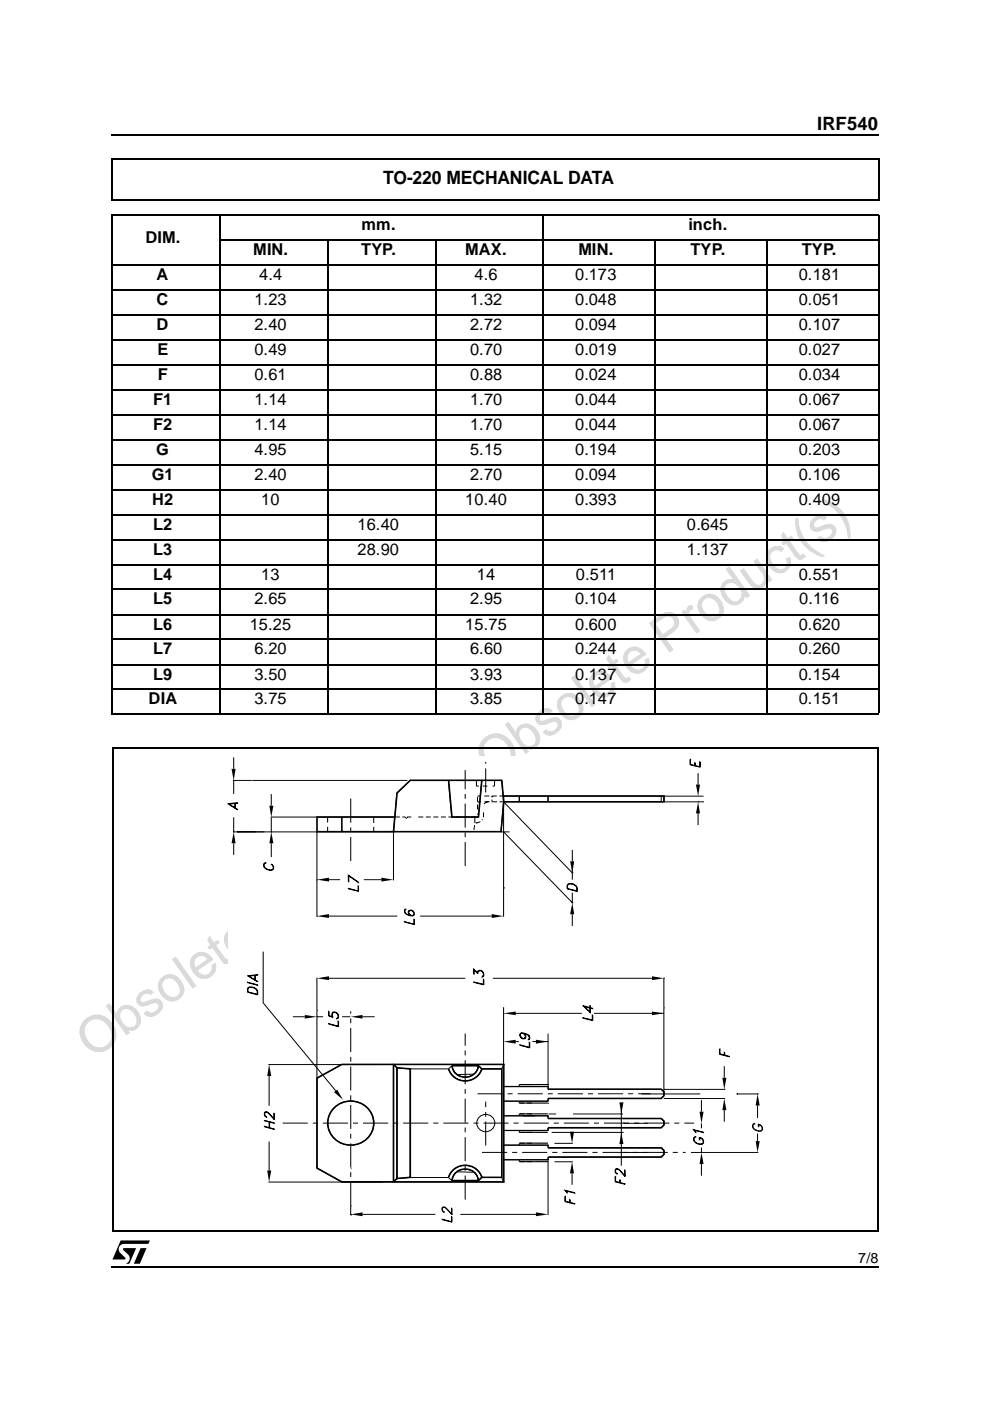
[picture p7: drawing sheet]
<svg xmlns="http://www.w3.org/2000/svg" width="210mm" height="297mm" viewBox="0 0 210 297" stroke-linecap="round" stroke-linejoin="round" font-family="sans-serif">
<path d="M23.6 28.5l.1 .3zM186.3 28.5l.1 .3zM23.6 268.5l.1 .3zM186.3 268.5l.1 .3z" fill="#000"/>
<path d="M23.7 28.6h162.6M23.7 268.7h162.6" fill="none" stroke="#000" stroke-width=".25"/>
<path d="M23.7 262.9h8.1v5h-8.1z" fill="#fff"/>
<path d="M26.1 264.7l2.8-.1-1.5 3.3h-.7a1.17 1.17 0 0 0 .5-1.9l-1.1-1zM29.8 264.6h1.3l-1.5 3.3h-1.2zM25.6 263h6.2l-.3 .7h-5.2a1.12 1.12 0 0 0-1.1 .8 1.12 1.12 0 0 0 .3 1.2l1.1 1-.1 .3h-2.7z" fill="#000"/>
<g fill="none" stroke="#000" stroke-width=".25">
<path d="M23.6 45.6h162.8M23.6 56.2h162.8M23.8 45.7v105.6M46.5 50.9h139.9M46.6 45.4v106.1M69.5 50.8v100.7M92.4 50.8v100.7M115.2 45.4v106.1M138.9 50.8v100.7M162.6 50.8v100.7M186.3 45.7v105.6M23.6 61.5h162.8"/>
<path d="M23.6 66.8h162.8M23.6 72.1h162.8M23.6 77.4h162.8M23.6 82.6h162.8M23.6 88h162.8M23.6 93.2h162.8M23.6 98.6h162.8M23.6 103.8h162.8M23.6 109.1h162.8M23.6 114.4h162.8M23.6 119.7h162.8M23.6 125h162.8"/>
<path d="M23.6 130.3h162.8M23.6 135.6h162.8M23.6 140.9h162.8M23.6 146.1h162.8M23.6 151.5h162.8"/>
</g>
<path d="M48.3 160.3h113.3v98.7h-113.3z" fill="#fff"/>
<g fill="none" stroke="#000" stroke-width=".21" stroke-dasharray="1 .5" stroke-linecap="butt">
<path d="M83.7 173.2h2.2l.5 .5v-.5h.8M88.7 173.2h11.8a.75 .75 0 0 0 .7-.7M101.2 170h.8M101.2 168.8h.6M101.2 170v-1.2M101.2 171.6l.1-.9 .2-.7M101.9 174.2l-.5 .2a.64 .64 0 0 0-.8 .5l-.1 .9-.6 .5M102.5 172.2v1l-.3 .7M102.7 168.8h4M102.7 170h4.1M103.5 170a1 1 0 0 0-1 1M104.3 170v-.5"/>
<path d="M104.3 169.1v-.3M110.1 236.2h3.2M110.1 233.9h3.2M110.1 229.9h3.2M110.1 246.3h3.2M110.1 242.4h3.2M110.1 240.1h3.2"/>
</g>
<g fill="none" stroke="#000" stroke-width=".21">
<path d="M48.3 170.4l2.1-.2-1.8 .3 1.8 1.2zM49.4 165.5h4M49.4 176.4h58.6M49.5 176.4h.1M49.5 160.6v2.4M49.5 165.3v3M49.5 173.3v3.1M49.5 178.8v2.5M49.8 170.3v1M49.9 170.2v1.2M50.3 176.4h.1M50.5 176.4h.1"/>
<path d="M53.5 165.5h.1M53.6 165.5h32.8M57.4 176.4h.1M57.4 173.2h26.3M57.5 176.4h.1M57.5 168.4v2.4M57.5 173.3v3.1M57.5 178.8v2.9M67.2 176.4h.1M67.2 176.4v18M69.5 173.2v1.2M69.5 175.3v1.1"/>
<path d="M79.2 173.2v1.3M79.2 175.3v1.1M83.4 176.4h.1M83.4 176.4v10.3M84.1 168.2h.1M84.1 168.2l-.7 8.2M87 165.5h.1M87 165.5h19.4l.4 4.5M87 165.5l-2.9 2.7M95.1 165.5h.1M95.1 165.5l.7 7.7h5.6l.7-7.7M100.7 173.2v1.3"/>
<path d="M101 174.5h.1M101 165.5v1.2h.5M102.1 165.5h.1M102.3 166.7h1M104.9 165.5v1.2h-.4M106.8 176.4l14.5 15v-2.1M106.8 170l-.6 6.4M106.8 169v25.4M106.8 170l14.5 15.1M106.8 170h42.5M106.8 168.8h42.4M110.1 168.8v1.2"/>
<path d="M116.2 168.8v1.2M140.2 168.8v1.2M140.8 168.8v1.2M146.3 161l.1 1.1 2 .5 .1-1.1v1.2l-2.2-.6zM147.3 162.3v-.6l.1 .6M148 170h.1M148 163.9v2.4M148 172.5v2.4M56 183l.4-.1-.3 .2a.79 .79 0 0 0 .6 1.2l.5 .1a.65 .65 0 0 0 .7-.5 .65 .65 0 0 0-.4-.7 .69 .69 0 0 1 .6 .8 .69 .69 0 0 1-.9 .5l-.8-.3a.88 .88 0 0 1-.4-1.2zM67.2 186.5h.1M67.2 194.2h.1M69.8 194.2h14.4"/>
<path d="M69.8 186.5h2.3M73.8 188.3l2.1 .6 .1-1.1v1.2zM73.8 185.6l2.2 1.5-2.2-1.6v1.4h.1v-1.3M77.1 186.5h3.8M85.7 195.4l2.1 .5 .1-1v1.1zM85.8 192.9l.2-.2-.2 .1a.76 .76 0 0 0 .4 1 1.53 1.53 0 0 0 1.6 .2 .76 .76 0 0 0-.2-.9 .76 .76 0 0 0-.9 0 .73 .73 0 0 0 .2 .9M85.8 193.5a1.99 1.99 0 0 0 1.8 .6l.2-.3M85.9 192.8v.8M86.7 193.3l.5-.3 .4 .2 .2 .4M86.7 193.6l.5 .5M87.1 193l-.3 .1-.1 .3 .1 .4 .3 .3M87.4 193.1l.4 .6-.1 .3-.3 .1"/>
<path d="M89.1 194.2h15.2M106.8 188.2h.1M120.3 187.5a1.38 1.38 0 0 1 1.6 .1 1.38 1.38 0 0 1 .5 1.4l-2.2-.6zM120.4 187.5a1.3 1.3 0 0 1 1.9 1.4l-2-.5zM121.2 185.1h.1M121.2 191.4h.1M121.3 191.4h.1M121.3 185.1h.1M121.3 180.2v2.4M121.3 184v2.5M121.3 193.8v2.5M52.5 208.2l2.1 .7z"/>
<path d="M52.5 206.9l2.1-.3-1.8 .4 1.8 1.2zM52.6 209.4a1.39 1.39 0 0 1 1.5 .1 1.39 1.39 0 0 1 .5 1.4l-2.1-.5zM52.7 209.4a1.32 1.32 0 0 1 1.8 1.4l-1.9-.5zM54 206.8v1M54.1 206.7v1.2M55.8 201.8v10.8l15.4 18.7M62.1 215.6h2.5M67.2 215.6h.1M67.2 214.2h.1M67.2 207.3v40.4M67.2 215.6h1.3M69.7 217l2 .6v-1.1l.1 1.2z"/>
<path d="M69.8 207.4h28.9M70.5 214.9a.69 .69 0 0 1 .7-.2 .69 .69 0 0 1 .5 .5M70.9 214.6l-.4 .4 .1 .7-.9-.3v-1l.1 .9 .7 .3a.64 .64 0 0 1 0-1 .64 .64 0 0 1 1 .2 .66 .66 0 0 1 .3 .6 .66 .66 0 0 1-.4 .6l.2-.1a.81 .81 0 0 0-.3-1.1M71.7 215.7l-.2 .3M72.5 215.6h1.8M76.9 215.6h2.5M100.4 208.2l2.1 .5v-1.1l.1 1.2zM100.4 205.5l.9 .9 .1-.5 .4-.1M100.5 205.6v.9h-.1v-1.1l.9 1M101.3 206.1l.3-.3h.4l.5 .6M102.1 205.9a.76 .76 0 0 1 .1 1.3 .78 .78 0 0 0 .3-1.1 .78 .78 0 0 0-1.2-.2l-.1 .5M102.5 206.8l-.2 .3"/>
<path d="M104.5 207.4h33.7M106.8 214.8h.1M106.8 213.5v37.1M109 214.8h14.4M110.3 219.6l.5 .6h.4l.2-.3M110.3 219.3l.2-.2a2.46 2.46 0 0 1 1.7 .6M110.7 219l-.3 .1-.1 .3 .1 .4 .3 .3M110.9 219.1l.5 .5M111 219.1l.4 .6-.1 .4-.3 .1M111.2 219.2a.62 .62 0 0 1 0 1.1 .74 .74 0 0 1-.9-.4 .74 .74 0 0 1 .2-.9 1.88 1.88 0 0 1 1.8 1l-.1 .4h-.2l.2-.1M112.1 219.6v.8M116.2 219.1v11.9h24l.6 .5"/>
<path d="M123.6 215.8l2 .4v-1l.1 1.2zM125.1 214.6v-1.4l.1 .1v1.4l-1.6-1.5 2.1 .6-1.8-.4 1.3 1.2M125.9 214.8h14.9M140.8 213.7h.1M140.8 207.4h.1M140.8 207.3v25l-.7 .6h-23.9v.6h-9.4M56.1 238.8l2.1 .7zM56.1 237.5l2.1 .7zM56.9 225.7h26.5M57.1 225.7h.1M57.1 228.1v6.3M57.1 237.9v1.2"/>
<path d="M57.2 237.9v1.2M58.1 237.3l.1-1.3v1.4l-1-1.1a.77 .77 0 0 0-.9-.5l-.1 .6 .4 .5a.63 .63 0 0 1-.6-.6 .63 .63 0 0 1 .5-.6l.4 .2 1.3 1.4M67.2 228.6h.1M70.6 235.1a4.8 4.8 0 0 1 6.1-1.1 4.8 4.8 0 0 1 2.3 5.7 4.9 4.9 0 0 1-6.2 2.8 4.9 4.9 0 0 1-3-6zM72.4 225.7h.1M72.4 225.7l-5.2 2.9M80.9 225.7h.1M83.4 225.7h.1M87 226.6l-2.9-.2v23.5M87 226.6v23.1M95.1 226.6a3.7 3.7 0 0 0 3.5 2.6 3.7 3.7 0 0 0 3.6-2.6M95.8 226l-.7 .6h-8.1"/>
<path d="M95.8 226h5.6M95.8 225.9a2.83 2.83 0 0 0 2.8 2.5 2.83 2.83 0 0 0 2.8-2.5M100.4 227.7l-3.5 .1M101.4 226l.7 .6h4.3M106.4 226.6v23.1M106.8 225.7h-23.4v24.9M106.8 225.7h.1M106.8 236.6h9.4v.5h24l.6 .6v.8l-.7 .6h-23.9v.6h-9.4M106.8 225.7l-.4 .9M106.8 230.4h9.4M109.3 220.8h.7M110.1 230v.4"/>
<path d="M110.1 233.5v.4M110.1 236.2v.4M110.1 239.7v.4M110.2 221.5l2 .5v-1l.1 1.2zM110.9 239.7h.1M112.9 220.8h3.3M116.2 233.9h.1M116.2 230h.1M116.3 236.2h1.6M121.5 236.2h10.6M131.7 235.5v11.6M132.2 238.2h.1"/>
<path d="M132.2 238.2h5.1M136 231.9h12.5M140.8 231h.1M140.8 232.9h12.9M140.8 231h12.9M147.1 239.5l2.1 .6-1.9-.4 .2 .4zM148.7 233.2v2.5M148.7 238.2v1M152.6 222.4l.1 1 2 .7-2.1-.6zM153.6 231h.1M153.6 223.7v-.6l.1 .6M153.6 226v2.5"/>
<path d="M153.6 235.4v2.4M156.2 231.9h4.6M156.2 231.9h.1M159.7 238.4l.2-.2 .2 .1a.68 .68 0 0 0-.4 .8 .68 .68 0 0 0 .7 .5 .95 .95 0 0 0 1.1 0 .72 .72 0 0 0-.6-1.1v.4l-.1-.5a.78 .78 0 0 1 .9 .5 .78 .78 0 0 1-.5 1 1.22 1.22 0 0 1-1.5-1.5zM160.6 231.9h.1M160.6 234.4v2.7M56.9 250.6h49.9M57.1 242v6.2M67.2 247.7h.1M67.2 247.7l5.2 2.9M74.4 247.7h.1M74.4 257.6h.1"/>
<path d="M74.4 255.7h.1M74.4 257.5h.1M74.4 255.7v1.9M76.9 257.5h15.4M80.9 250.6h.1M83.4 250.6h.1M84.1 249.9l-.7 .7M87 249.7h8.1l.7 .6h5.6l.7-.6h4.3M87 249.7l-2.9 .2M93.7 258.5l2 .5 .1-1v1.1zM95.1 249.6a3.7 3.7 0 0 1 3.5-2.5 3.7 3.7 0 0 1 3.6 2.5M95.7 257.5v-1.3h.1v1.4l-1-1.1a.77 .77 0 0 0-.9-.5l-.1 .6 .4 .4-.3-.1a.64 .64 0 0 1 0-1 .77 .77 0 0 1 .9 .5l1 1.1"/>
<path d="M95.8 250.3a2.83 2.83 0 0 1 2.8-2.4 2.83 2.83 0 0 1 2.8 2.4M96.9 248.4l3.5 .1M97.6 257.5h16M106.4 249.7l.4 .9M106.8 250.6h.1M106.8 242.8h9.4v.6h24l.6 .6v.8l-.7 .6h-23.9v.5M106.8 245.9h9.4M110.1 242.4v.4M110.1 245.9v.4M116.2 245.9h.1M116.2 246v11.6M117 240.1h15.2"/>
<path d="M117.6 246.3h3.8M117.6 242.4h3.8M119.8 253.6l.1 1.1 2 .6-2.1-.5zM119.8 252.4l2.1 .6-1.9-.5 .2 .4zM120.8 254.9v-.6l.1 .7M121.3 248.8v2.4M130.4 249.4l.1 1.1 2 .6-2.1-.5zM131.4 250.7v-.6l.1 .7M132.2 244.3h.1M132.2 244.3h5.1M132.4 249.3v-1.2h.1v1.4l-1-1.2a.81 .81 0 0 0-.9-.4l-.1 .5 .4 .5-.3-.1a.64 .64 0 0 1 0-1 .81 .81 0 0 1 .9 .4l1 1.2M146.5 244.3h14.3"/>
<path d="M147.2 241.2l.4-.2-.3 .2a.8 .8 0 0 0 .6 1.2l.8 .1a.63 .63 0 0 0 .4-.7 .63 .63 0 0 0-.7-.5v.4l-.1-.5a.83 .83 0 0 1 .8 .5 .83 .83 0 0 1-.2 .9 1.38 1.38 0 0 1-1.8-1.3zM148.7 244.3h.1M148.7 243.3v1M148.7 246.8v2.5M160.6 240.3v1.6"/>
<circle cx="103" cy="238.1" r="1.88"/>
</g>
<path d="M103 168v-6.5M74.4 182.6v-14M98.6 183.6v-20.3M59.9 238.1h87.3M101.2 231.9h36.7M74.4 255.7v-41.3M98.6 254.3v-35.2M102.2 244.3h43.2M103 242.9v-9.3" fill="none" stroke="#000" stroke-width=".21" stroke-dasharray="5.2 1 1 1" stroke-linecap="butt"/>
<path d="M67.2 173.2v3.2M72.4 173.2v3.2M83.4 225.7l.7 .7" fill="none" stroke="#ff0" stroke-width=".21"/>
<g fill="#000">
<path d="M49.1 163h.9l-.5 2.5zM49.5 176.4l.5 2.4h-.9zM57.1 170.8h.9l-.5 2.4zM57.5 176.4l.5 2.4h-.9zM147.6 166.3h.8l-.4 2.5zM148 170l.4 2.5h-.8zM67.2 194.2l2.6-.4v.8zM67.2 186.5l2.6-.4v.8zM80.9 186.1l2.5 .4-2.5 .4zM104.3 193.8l2.5 .4-2.5 .4zM120.9 182.6h.8l-.4 2.5zM121.3 191.4l.4 2.5h-.8z"/>
<path d="M64.6 215.2l2.6 .4-2.6 .4zM67.2 207.4l2.6-.4v.8zM74.4 215.6l2.5-.4v.8zM106.8 214.9l2.5-.4v.7zM138.2 214.5l2.6 .4-2.6 .3zM138.2 207l2.6 .4-2.6 .4zM57.1 225.7l.4 2.4h-.8zM70.8 231.6l.7-.6 1.2 2.2zM106.8 220.8l2.5-.3v.8zM113.6 220.5l2.6 .3-2.6 .5zM120.8 240h.9l-.4 2.4zM131.3 233.7h.9l-.5 2.5z"/>
<path d="M148.3 235.7h.9l-.5 2.5zM153.6 232.9l.4 2.5h-.8zM153.2 228.5h.8l-.4 2.5zM160.6 231.9l.5 2.5h-.9zM56.7 248.2h.8l-.4 2.4zM74.4 257.5l2.5-.5v.9zM113.6 257l2.6 .5-2.6 .4zM121.3 246.3l.4 2.5h-.9zM131.7 240.1l.5 2.5h-.9zM148.7 244.3l.5 2.5h-.9zM160.2 241.9h.9l-.5 2.4z"/>
</g>
<g fill="none" stroke="#000" stroke-width=".33">
<path d="M72.5 173.2v3.1M83.7 173.2h-16.5v3.1h39l.6-6.3-.4-4.6h-19.4l-2.8 2.7-.8 8.2M95.1 165.4l.7 7.8h5.6l.8-7.8M106.7 168.8h34.1v1.2h-34M67.2 228.6v19.1l5.3 2.9h10.9v-24.9h23.4v24.9h-23.4l.8-.7v-23.5l-.8-.7h-10.9zM70.6 235.1a4.8 4.8 0 0 1 6.1-1.1 4.8 4.8 0 0 1 2.2 5.7 4.9 4.9 0 0 1-6.1 2.8 4.9 4.9 0 0 1-3-6zM84.2 226.4l2.8 .2v23l-2.8 .3M95.1 226.6a3.7 3.7 0 0 0 3.5 2.6 3.7 3.7 0 0 0 3.6-2.6M101.4 225.9a2.83 2.83 0 0 1-2.8 2.4 2.83 2.83 0 0 1-2.8-2.4h5.6l.8 .7M102.2 226.6h4.2v23h-4.2M116.2 230.9h24l.6 .6v.8l-.6 .6h-24M116.2 237.1h24l.6 .6v.8l-.6 .6h-24"/>
<path d="M95.1 249.6a3.7 3.7 0 0 1 3.5-2.5 3.7 3.7 0 0 1 3.6 2.5M102.2 249.6l-.8 .7h-5.6a2.83 2.83 0 0 1 2.8-2.4 2.83 2.83 0 0 1 2.8 2.4M116.2 243.4h24l.6 .5v.8l-.6 .6h-24"/>
</g>
<g fill="none" stroke="#000" stroke-width=".25">
<path d="M23.9 158.5h162.4M23.9 158.4v102.6M186.2 158.5v102.6M110.1 168.8v1.2M116.2 168.8v1.2M106.8 236.6h9.4v.5M106.8 230.4h9.4v.5M110.1 236.2h6M110.1 233.9h6M110.1 229.9h6.1M116.2 239.1v.6h-9.4M116.2 232.9v.6h-9.4"/>
<path d="M106.8 242.8h9.4v.6M110.1 246.3h6.1M110.1 242.4h6.1M110.1 240.1h6M116.2 245.3v.6h-9.4"/>
</g>
<path d="M23.8 261h162.3" fill="none" stroke="#000" stroke-width=".22"/>
<path d="M23.7 33.6h162.5v8.7h-162.5z" fill="#fff"/>
<path d="M23.7 33.6h162.8M23.8 33.5v8.9M186.3 33.6v9M23.6 42.4h162.7" fill="none" stroke="#000" stroke-width=".25"/>
<text font-size="10.6" fill="#dadada" x="19.6" y="224.6" transform="rotate(-35 19.6 224.6)">Obsolete Product(s) - Obsolete Product(s)</text>
<g font-size="3.9">
<text x="173.2" y="27.5">IRF540</text>
<text x="81.2" y="39.1">TO-220 MECHANICAL DATA</text>
</g>
<g font-size="3.5">
<text x="30.8" y="51.4">DIM.</text>
<text x="76.6" y="48.8">mm.</text>
<text x="146" y="48.8">inch.</text>
<text x="33.2" y="59.4">A</text>
<text x="53.7" y="54.1">MIN.</text>
<text x="55" y="59.4">4.4</text>
<text x="76.6" y="54.1">TYP.</text>
<text x="98.7" y="54.1">MAX.</text>
<text x="100.6" y="59.4">4.6</text>
<text x="121.9" y="59.4">0.173</text>
<text x="122.6" y="54.1">MIN.</text>
<text x="146.4" y="54.1">TYP.</text>
<text x="169.4" y="59.4">0.181</text>
<text x="170" y="54.1">TYP.</text>
<text x="33.2" y="64.7">C</text>
<text x="54" y="64.7">1.23</text>
<text x="99.7" y="64.7">1.32</text>
<text x="121.9" y="64.7">0.048</text>
<text x="169.4" y="64.7">0.051</text>
<text x="33.2" y="70">D</text>
<text x="54" y="70">2.40</text>
<text x="99.7" y="70">2.72</text>
<text x="121.9" y="70">0.094</text>
<text x="169.4" y="70">0.107</text>
<text x="33.4" y="75.2">E</text>
<text x="54" y="75.2">0.49</text>
<text x="99.7" y="75.2">0.70</text>
<text x="121.9" y="75.2">0.019</text>
<text x="169.4" y="75.2">0.027</text>
<text x="33.5" y="80.6">F</text>
<text x="54" y="80.6">0.61</text>
<text x="99.7" y="80.6">0.88</text>
<text x="121.9" y="80.6">0.024</text>
<text x="169.4" y="80.6">0.034</text>
<text x="32.5" y="85.8">F1</text>
<text x="54" y="85.8">1.14</text>
<text x="99.7" y="85.8">1.70</text>
<text x="121.9" y="85.8">0.044</text>
<text x="169.4" y="85.8">0.067</text>
<text x="32.5" y="91.2">F2</text>
<text x="54" y="91.2">1.14</text>
<text x="99.7" y="91.2">1.70</text>
<text x="121.9" y="91.2">0.044</text>
<text x="169.4" y="91.2">0.067</text>
<text x="32.2" y="101.7">G1</text>
<text x="33.1" y="96.4">G</text>
<text x="54" y="96.4">4.95</text>
<text x="54" y="101.7">2.40</text>
<text x="99.7" y="96.4">5.15</text>
<text x="99.7" y="101.7">2.70</text>
<text x="121.9" y="96.4">0.194</text>
<text x="121.9" y="101.7">0.094</text>
<text x="169.4" y="96.4">0.203</text>
<text x="169.4" y="101.7">0.106</text>
<text x="32.3" y="107">H2</text>
<text x="55.4" y="107">10</text>
<text x="98.7" y="107">10.40</text>
<text x="121.9" y="107">0.393</text>
<text x="169.4" y="107">0.409</text>
<text x="32.5" y="112.3">L2</text>
<text x="75.8" y="112.3">16.40</text>
<text x="145.7" y="112.3">0.645</text>
<text x="32.5" y="117.6">L3</text>
<text x="75.8" y="117.6">28.90</text>
<text x="145.7" y="117.6">1.137</text>
<text x="32.5" y="122.9">L4</text>
<text x="55.4" y="122.9">13</text>
<text x="101.1" y="122.9">14</text>
<text x="122.1" y="122.9">0.511</text>
<text x="169.4" y="122.9">0.551</text>
<text x="32.5" y="128.2">L5</text>
<text x="54" y="128.2">2.65</text>
<text x="99.7" y="128.2">2.95</text>
<text x="121.9" y="128.2">0.104</text>
<text x="169.4" y="128.2">0.116</text>
<text x="32.5" y="133.5">L6</text>
<text x="52.9" y="133.5">15.25</text>
<text x="98.7" y="133.5">15.75</text>
<text x="121.9" y="133.5">0.600</text>
<text x="169.4" y="133.5">0.620</text>
<text x="32.5" y="138.7">L7</text>
<text x="54" y="138.7">6.20</text>
<text x="99.7" y="138.7">6.60</text>
<text x="121.9" y="138.7">0.244</text>
<text x="169.4" y="138.7">0.260</text>
<text x="31.5" y="149.3">DIA</text>
<text x="32.5" y="144.1">L9</text>
<text x="54" y="144.1">3.50</text>
<text x="54" y="149.3">3.75</text>
<text x="99.7" y="144.1">3.93</text>
<text x="99.7" y="149.3">3.85</text>
<text x="121.9" y="144.1">0.137</text>
<text x="121.9" y="149.3">0.147</text>
<text x="169.4" y="144.1">0.154</text>
<text x="169.4" y="149.3">0.151</text>
</g>
<text font-size="3" x="182" y="267.8">7/8</text>
</svg>
